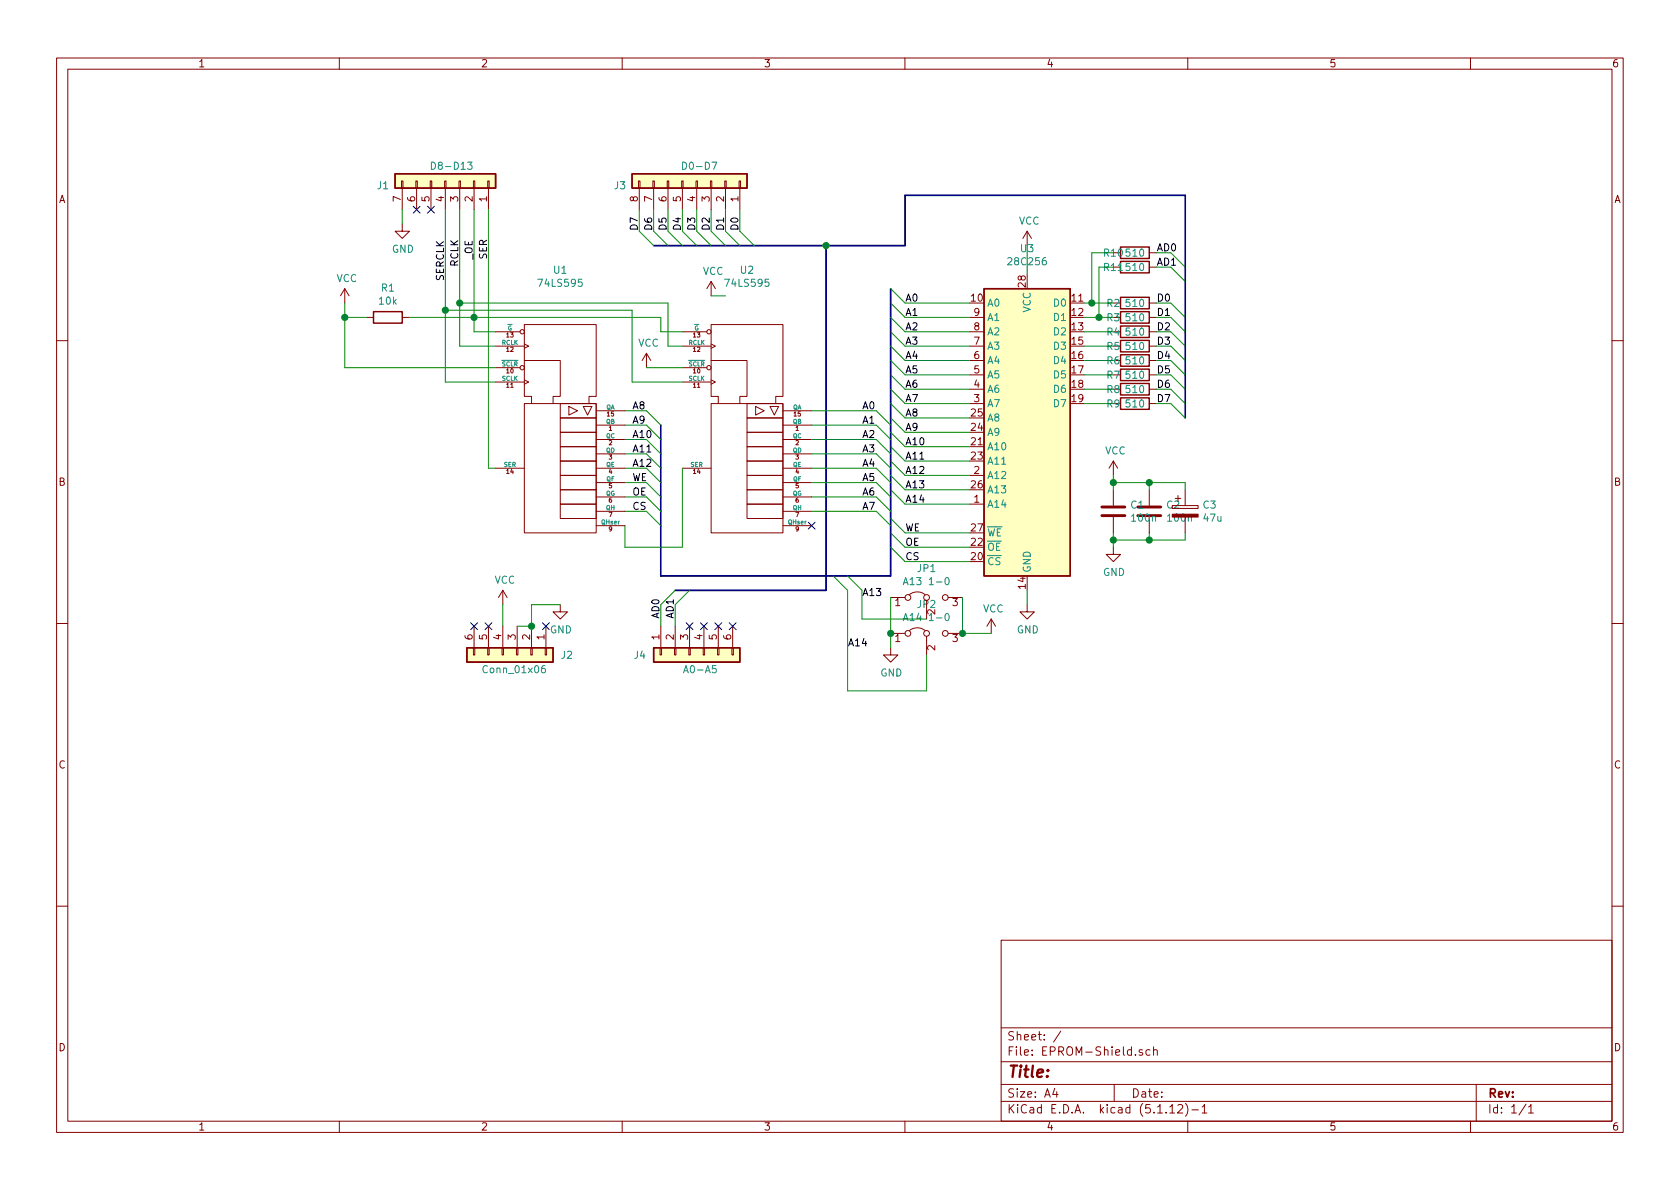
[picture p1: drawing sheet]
<svg xmlns="http://www.w3.org/2000/svg" width="297mm" height="210mm" viewBox="0 0 297 210" stroke-linecap="round" stroke-linejoin="round" font-family="sans-serif">
<g fill="none" stroke="#840000" stroke-width=".18">
<path d="M10 10.3h277v189.9h-277zM12 12.2h273v186.1h-273zM60 10.3v1.9M110 10.3v1.9M160 10.3v1.9M210 10.3v1.9M260 10.3v1.9M71 32h.2v1.3h-.2zM71.1 39.6v1.3h1.3l-1.3 1.3-1.3-1.3h1.3M71.1 33.3v3.8M73.5 32h.3v1.3h-.3zM73.7 33.3v3.8"/>
<path d="M76.1 32h.2v1.3h-.2zM76.2 33.3v3.8M78.6 32h.3v1.3h-.3zM78.7 33.3v3.8M81.2 32h.2v1.3h-.2zM81.3 33.3v3.8M83.7 32h.2v1.3h-.2zM83.8 33.3v3.8M86.2 32h.3v1.3h-.3zM86.4 33.3v3.8M112.9 32h.3v1.3h-.3zM113 33.3v3.8"/>
<path d="M115.4 32h.3v1.3h-.3zM115.6 33.3v3.8M118 32h.2v1.3h-.2zM118.1 33.3v3.8M120.5 32h.3v1.3h-.3zM120.6 33.3v3.8M123.1 32h.2v1.3h-.2zM123.2 33.3v3.8M125.6 32h.3v1.3h-.3zM125.7 33.3v3.8M128.1 32h.3v1.3h-.3zM128.3 33.3v3.8"/>
<path d="M130.7 32h.2v1.3h-.2zM130.8 33.3v3.8M61 51l-.8 1.3M61 51v2.6M61 51l.7 1.3M64.8 56.1h1.2M71.1 56.1h1.3M87.6 58.7h4.3M120.6 58.7h4.4M125.7 49.8v2.5M125.7 49.8l-.7 1.2M125.7 49.8l.8 1.2"/>
<path d="M171.4 58.7h2.6M171.4 56.1h2.6M181.6 40.9l-.8 1.3M181.6 40.9v2.5M181.6 40.9l.8 1.3M203.2 47.2h1.3M203.2 44.7h1.3M203.2 58.7h1.3M203.2 56.1h1.3M203.2 53.6h1.3M10 60.2h2M87.6 65h4.3"/>
<path d="M87.6 67.6h5.1M87.6 61.2h5.1M92.7 71.4h12.7v22.8h-12.7zM92.7 63.7h6.4v6.4h-1.3v1.3M92.7 67.2l.8 .4-.8 .3M92.7 60.8l.8 .4-.8 .4M94 71.4v-1.3h-1.3v-12.7h12.7v12.7h-1.3v1.3M99.1 79h6.3v2.5h-6.3zM99.1 76.4h6.3v2.6h-6.3zM99.1 73.9h6.3v2.5h-6.3zM99.1 71.4h6.3v2.5h-6.3zM100.6 71.9l1.5 .7-1.5 .8z"/>
<path d="M103.1 71.9h1.5l-.7 1.5zM105.4 75.2h5.1M105.4 72.6h5.1M105.4 77.7h5.1M114.3 62.5l-.8 1.2M114.3 62.5v2.5M114.3 62.5l.8 1.2M120.6 65h4.4M120.6 67.6h5.1M120.6 61.2h5.1M125.7 71.4h12.7v22.8h-12.7zM125.7 63.7h6.4v6.4h-1.3v1.3"/>
<path d="M125.7 67.2l.8 .4-.8 .3M125.7 60.8l.8 .4-.8 .4M127 71.4v-1.3h-1.3v-12.7h12.7v12.7h-1.2v1.3M132.1 79h6.3v2.5h-6.3zM132.1 76.4h6.3v2.6h-6.3zM132.1 73.9h6.3v2.5h-6.3zM132.1 71.4h6.3v2.5h-6.3zM133.6 71.9l1.5 .7-1.5 .8zM136.1 71.9h1.6l-.8 1.5zM138.4 75.2h5.1M138.4 72.6h5.1M138.4 77.7h5.1"/>
<path d="M171.4 61.2h2.6M171.4 71.4h2.6M171.4 68.8h2.6M171.4 66.3h2.6M171.4 63.7h2.6M203.2 61.2h1.3M203.2 71.4h1.3M203.2 68.8h1.3M203.2 66.3h1.3M203.2 63.7h1.3M285 60.2h2M87.6 82.8h5.1"/>
<path d="M99.1 89.1h6.3v2.6h-6.3zM99.1 86.6h6.3v2.5h-6.3zM99.1 84.1h6.3v2.5h-6.3zM99.1 81.5h6.3v2.6h-6.3zM105.4 82.8h5.1M105.4 80.3h5.1M105.4 85.3h5.1M105.4 87.9h5.1M105.4 90.4h5.1M105.4 93h5.1M120.6 82.8h5.1M132.1 89.1h6.3v2.6h-6.3z"/>
<path d="M132.1 86.6h6.3v2.5h-6.3zM132.1 84.1h6.3v2.5h-6.3zM132.1 81.5h6.3v2.6h-6.3zM138.4 82.8h5.1M138.4 80.3h5.1M138.4 85.3h5.1M138.4 87.9h5.1M138.4 90.4h5.1M138.4 93h5.1M171.4 89.1h2.6M171.4 84.1h2.6M196.8 96.8v1.2h1.3l-1.3 1.3-1.2-1.3h1.2"/>
<path d="M196.8 81.5l-.7 1.3M196.8 81.5v2.6M196.8 86.6v2.8M196.8 91.4v2.8M196.8 81.5l.8 1.3M203.2 86.6v2.8M203.2 91.4v2.8M207.3 89.4h4.5v.5h-4.5zM208.3 87.6v1M209.5 86.6v2.8M209.5 91.4v2.8M10 110.3h2"/>
<path d="M83.7 114.5h.2v1.3h-.2zM83.8 110.7v3.8M86.2 114.5h.3v1.3h-.3zM86.4 110.7v3.8M88.8 114.5h.2v1.3h-.2zM88.9 104.4l-.8 1.3M88.9 104.4v2.5M88.9 110.7v3.8M88.9 104.4l.8 1.3M91.3 114.5h.3v1.3h-.3zM91.4 110.7v3.8M93.9 114.5h.2v1.3h-.2z"/>
<path d="M94 110.7v3.8M96.4 114.5h.2v1.3h-.2zM96.5 110.7v3.8M99.1 106.9v1.3h1.2l-1.2 1.3-1.3-1.3h1.3M116.7 114.5h.3v1.3h-.3zM116.8 110.7v3.8M119.3 114.5h.2v1.3h-.2zM119.4 110.7v3.8M121.8 114.5h.2v1.3h-.2zM121.9 110.7v3.8M124.3 114.5h.3v1.3h-.3zM124.5 110.7v3.8"/>
<path d="M126.9 114.5h.2v1.3h-.2zM127 110.7v3.8M129.4 114.5h.3v1.3h-.3zM129.5 110.7v3.8M157.5 114.5v1.3h1.2l-1.2 1.3-1.3-1.3h1.3M157.5 112h2.5M157.5 105.7h2.5M160.8 111.5a2.26 2.26 0 0 1 2.8 0M160.8 105.2a2.26 2.26 0 0 1 2.8 0M163.8 106.9v2.6M163.8 112.5v3.3M167.6 112h2.6"/>
<path d="M167.6 105.7h2.6M175.3 109.5l-.8 1.2M175.3 109.5v2.5M175.3 109.5l.7 1.2M181.6 106.9v1.3h1.3l-1.3 1.3-1.3-1.3h1.3M285 110.3h2M10 160.2h2M177 166.3h108v32h-108zM285 160.2h2M60 198.3v1.9M110 198.3v1.9M160 198.3v1.9"/>
<path d="M177 194.8h108M177 191.8h108M177 187.8h108M177 181.8h108M186.5 192.5l-.4 1h1M186.8 193v1M187.6 182.3l-1.3 2M197 191.8v3M202 185.7a.37 .37 0 0 0-.6 .1l.1 .2 .5 .2 .1 .1-.3 .3-.4-.1M203.3 185.7l-.4-.1-.3 .3 .1 .6 .2 .1 .4-.1M204 185.7a.37 .37 0 0 1 .6 .1v.8M204 185.1v1.5"/>
<path d="M206.8 195.8l.5-.5v1.5M206.8 196.8h.9M208.3 195.5l.2-.2h.3l.2 .2 .1 .3-.9 1h.9M209.6 195.1a1.71 1.71 0 0 1 0 2.3M210 198.3v1.9M210.7 196.3h1.2M212.5 195.8l.5-.5v1.5M212.5 196.8h.9M260 198.3v1.9M261 191.8v6.5M269.8 195.2l-1.2 2M270.3 195.8l.4-.5v1.5"/>
<path d="M270.3 196.8h.8"/>
<circle cx="92.3" cy="58.7" r=".38"/>
<circle cx="125.3" cy="58.7" r=".38"/>
<circle cx="92.3" cy="65" r=".38"/>
<circle cx="125.3" cy="65" r=".38"/>
<circle cx="160.5" cy="105.7" r=".51"/>
<circle cx="160.5" cy="112" r=".51"/>
<circle cx="163.8" cy="105.7" r=".51"/>
<circle cx="163.8" cy="112" r=".51"/>
<circle cx="167.1" cy="112" r=".51"/>
<circle cx="167.1" cy="105.7" r=".51"/>
</g>
<g fill="none" stroke="#840000" stroke-width=".25">
<path d="M69.8 30.7h17.8v2.6h-17.8zM111.8 30.7h20.3v2.6h-20.3zM66 55.1h5.1v2h-5.1zM174 51h15.2v50.8h-15.2zM198.1 46.2h5.1v2.1h-5.1zM198.1 43.7h5.1v2h-5.1zM198.1 52.6h5.1v2h-5.1zM198.1 55.1h5.1v2h-5.1zM198.1 57.7h5.1v2h-5.1zM198.1 70.4h5.1v2h-5.1zM198.1 67.8h5.1v2h-5.1zM198.1 60.2h5.1v2h-5.1z"/>
<path d="M198.1 62.7h5.1v2.1h-5.1zM198.1 65.3h5.1v2h-5.1zM82.5 114.5h15.3v2.6h-15.3zM115.6 114.5h15.2v2.6h-15.2z"/>
</g>
<g fill="#ffffc2" stroke="#ffffc2" stroke-width=".18">
<path d="M111.8 30.7h20.3v2.6h-20.3z"/>
<path d="M69.8 30.7h17.8v2.6h-17.8z"/>
<path d="M174 51h15.2v50.8h-15.2z"/>
<path d="M115.6 114.5h15.2v2.6h-15.2z"/>
<path d="M82.5 114.5h15.3v2.6h-15.3z"/>
</g>
<path d="M76.3 28.7a.64 .64 0 0 1 .7 .6 .64 .64 0 0 1-.7 .6zM82.7 28.7h.8l-.4 .5 .3 .1v.6h-.5l-.2-.1M96.3 117.7l-.3 .1a.87 .87 0 0 0 0 1.2l.4-.2v-.5l-.4-.1-.3 .2M159.7 109.7l.4-1.2 .5 1.2M159.7 103.4l.4-1.3 .5 1.3M159.8 109.4h.6M159.8 103h.6M167.2 108.6l.2-.1a.67 .67 0 0 1 .4 .6 .67 .67 0 0 1-.4 .6l-.3-.2v-.2zM167.2 102.3l.2-.2a.67 .67 0 0 1 .4 .7 .67 .67 0 0 1-.4 .6l-.3-.2v-.3z" fill="none" stroke="#008484" stroke-width=".18"/>
<path d="M194.8 91.2h4.1M194.8 89.7h4.1M201.2 91.2h4M201.2 89.7h4" fill="none" stroke="#840000" stroke-width=".51"/>
<path d="M207.3 90.9h4.5v.5h-4.5z" fill="#840000" stroke="#840000" stroke-width=".18"/>
<path d="M115.6 43.4h44.4v-8.9h49.5v39.4M146 43.4v61h-26.6M157.5 51v50.8h-40.7v-26.6" fill="none" stroke="#000084" stroke-width=".3"/>
<g fill="none" stroke="#008400" stroke-width=".18">
<path d="M71.1 37.1v2.5M78.7 37.1v30.5h8.9M81.3 37.1v24.1h6.3M83.8 37.1v21.6h3.8M86.4 37.1v45.7h1.2M113 37.1v3.8l2.6 2.5M115.6 37.1v3.8l2.5 2.5M118.1 37.1v3.8l2.5 2.5M120.6 37.1v3.8l2.6 2.5M123.2 37.1v3.8l2.5 2.5M125.7 37.1v3.8l2.6 2.5M128.3 37.1v3.8l2.5 2.5"/>
<path d="M130.8 37.1v3.8l2.5 2.5M61 56.1h3.8M61 53.6v11.4h26.6M72.4 56.1h44.4v2.6h3.8M78.7 54.9h33.1v12.7h8.8M81.3 53.6h36.8v7.6h2.5M125.7 52.3h2.6M157.5 58.7l2.5 2.5h11.4M157.5 53.6l2.5 2.5h11.4M157.5 56.1l2.5 2.6h11.4M157.5 51l2.5 2.6h11.4M181.6 43.4v5.1"/>
<path d="M191.8 56.1h5M191.8 58.7h5M191.8 53.6h5M196.8 47.2h-2.5v8.9M196.8 44.7h-3.8v8.9M204.5 56.1h2.5l2.5 2.6M207 53.6l2.5 2.5M207 44.7l2.5 2.5M207 47.2l2.5 2.6M207 58.7l2.5 2.5M110.5 72.6h3.8l2.5 2.6M110.5 75.2h3.8l2.5 2.5"/>
<path d="M110.5 77.7h3.8l2.5 2.6M114.3 65h6.3M143.5 72.6h11.4l2.6 2.6M143.5 75.2h11.4l2.6 2.5M143.5 77.7h11.4l2.6 2.6M157.5 79l2.5 2.5h11.4M157.5 68.8l2.5 2.6h11.4M157.5 66.3l2.5 2.5h11.4M157.5 76.4l2.5 2.6h11.4M157.5 73.9l2.5 2.5h11.4M157.5 71.4l2.5 2.5h11.4M157.5 63.7l2.5 2.6h11.4"/>
<path d="M157.5 61.2l2.5 2.5h11.4M191.8 71.4h5M191.8 68.8h5M191.8 66.3h5M191.8 63.7h5M191.8 61.2h5M207 63.7l2.5 2.6M207 66.3l2.5 2.5M207 68.8l2.5 2.6M207 71.4l2.5 2.5M207 61.2l2.5 2.5M110.5 90.4h3.8l2.5 2.6"/>
<path d="M110.5 87.9h3.8l2.5 2.5M110.5 85.3h3.8l2.5 2.6M110.5 82.8h3.8l2.5 2.5M110.5 80.3h3.8l2.5 2.5M120.6 82.8v14h-10.1v-3.8M143.5 90.4h11.4l2.6 2.6M143.5 87.9h11.4l2.6 2.5M143.5 85.3h11.4l2.6 2.6M143.5 82.8h11.4l2.6 2.5M143.5 80.3h11.4l2.6 2.5M157.5 91.7l2.5 2.5h11.4M157.5 94.2l2.5 2.6h11.4"/>
<path d="M157.5 96.8l2.5 2.5h11.4M157.5 81.5l2.5 2.6h11.4M157.5 84.1l2.5 2.5h11.4M157.5 86.6l2.5 2.5h11.4M196.8 85.3h12.7v1.3M196.8 84.1v2.5M196.8 94.2v2.6M203.2 85.3v1.3M203.2 94.2v1.3M209.5 94.2v1.3h-12.7M88.9 106.9v3.8M99.1 106.9h-5.1v3.8h-2.6"/>
<path d="M119.4 104.4l-2.6 2.5v3.8M121.9 104.4l-2.5 2.5v3.8M147.3 101.8l2.6 2.6v17.8h13.9v-6.4M149.9 101.8l2.5 2.6v5.1h11.4M157.5 105.7v8.8M170.2 105.7v6.3h5.1M181.6 104.4v2.5"/>
</g>
<g fill="#008400" stroke="#008400" stroke-width=".25">
<circle cx="94" cy="110.7" r=".51"/>
<circle cx="146.1" cy="43.4" r=".51"/>
<circle cx="81.3" cy="53.6" r=".51"/>
<circle cx="157.5" cy="112" r=".51"/>
<circle cx="170.2" cy="112" r=".51"/>
<circle cx="193" cy="53.6" r=".51"/>
<circle cx="78.7" cy="54.9" r=".51"/>
<circle cx="83.8" cy="56.1" r=".51"/>
<circle cx="203.2" cy="95.5" r=".51"/>
<circle cx="61" cy="56.1" r=".51"/>
<circle cx="196.9" cy="95.5" r=".51"/>
<circle cx="203.2" cy="85.3" r=".51"/>
<circle cx="194.3" cy="56.1" r=".51"/>
<circle cx="196.9" cy="85.3" r=".51"/>
</g>
<g fill="none" stroke="#000084" stroke-width=".18">
<path d="M73.1 36.5l1.2 1.2M74.3 36.5l-1.2 1.2M75.6 36.5l1.2 1.2M76.8 36.5l-1.2 1.2M142.9 92.3l1.2 1.3M144.1 92.3l-1.2 1.3M83.2 110.1l1.2 1.2M84.4 110.1l-1.2 1.2M85.8 110.1l1.2 1.2M87 110.1l-1.2 1.2M95.9 110.1l1.2 1.2M97.1 110.1l-1.2 1.2"/>
<path d="M121.3 110.1l1.2 1.2M122.5 110.1l-1.2 1.2M123.9 110.1l1.2 1.2M125.1 110.1l-1.2 1.2M126.4 110.1l1.2 1.2M127.6 110.1l-1.2 1.2M128.9 110.1l1.2 1.2M130.1 110.1l-1.2 1.2"/>
</g>
<text font-size="2.8" fill="#840000" x="178" y="190.5">Title:</text>
<g font-size="2.1" fill="#840000">
<text x="178" y="184">Sheet: /</text>
<text x="178" y="186.7">File: EPROM-Shield.sch</text>
<text x="178" y="196.9">KiCad E.D.A. kicad (5.1.12)-1</text>
<text x="178" y="194.1">Size: A4</text>
<text x="200" y="194.1">Date:</text>
<text x="263" y="194.1">Rev:</text>
<text x="263" y="196.9">Id: 1/1</text>
</g>
<g font-size="1.8" fill="#840000">
<text x="35" y="11.9">1</text>
<text x="85" y="11.9">2</text>
<text x="135" y="11.9">3</text>
<text x="185" y="11.9">4</text>
<text x="235" y="11.9">5</text>
<text x="285" y="11.9">6</text>
<text x="10.4" y="35.9">A</text>
<text x="70.9" y="35.7" transform="rotate(-90 70.9 35.7)">7</text>
<text x="73.4" y="35.7" transform="rotate(-90 73.4 35.7)">6</text>
<text x="75.9" y="35.7" transform="rotate(-90 75.9 35.7)">5</text>
<text x="78.5" y="35.7" transform="rotate(-90 78.5 35.7)">4</text>
<text x="81" y="35.7" transform="rotate(-90 81 35.7)">3</text>
<text x="83.6" y="35.7" transform="rotate(-90 83.6 35.7)">2</text>
<text x="86.1" y="35.7" transform="rotate(-90 86.1 35.7)">1</text>
<text x="112.8" y="35.7" transform="rotate(-90 112.8 35.7)">8</text>
<text x="115.3" y="35.7" transform="rotate(-90 115.3 35.7)">7</text>
<text x="117.9" y="35.7" transform="rotate(-90 117.9 35.7)">6</text>
<text x="120.4" y="35.7" transform="rotate(-90 120.4 35.7)">5</text>
<text x="122.9" y="35.7" transform="rotate(-90 122.9 35.7)">4</text>
<text x="125.5" y="35.7" transform="rotate(-90 125.5 35.7)">3</text>
<text x="128" y="35.7" transform="rotate(-90 128 35.7)">2</text>
<text x="130.6" y="35.7" transform="rotate(-90 130.6 35.7)">1</text>
<text x="285.4" y="35.9">A</text>
<text x="171.8" y="53.3">10</text>
<text x="181.4" y="50.7" transform="rotate(-90 181.4 50.7)">28</text>
<text x="189.5" y="53.3">11</text>
<text x="172.2" y="58.4">8</text>
<text x="172.2" y="55.9">9</text>
<text x="189.5" y="55.9">12</text>
<text x="189.5" y="58.4">13</text>
<text x="172.2" y="63.5">6</text>
<text x="172.2" y="61">7</text>
<text x="189.5" y="61">15</text>
<text x="189.5" y="63.5">16</text>
<text x="172.2" y="71.1">3</text>
<text x="172.2" y="68.6">4</text>
<text x="172.2" y="66">5</text>
<text x="189.5" y="66">17</text>
<text x="189.5" y="68.6">18</text>
<text x="189.5" y="71.1">19</text>
<text x="171.8" y="76.2">24</text>
<text x="171.8" y="73.7">25</text>
<text x="171.8" y="78.7">21</text>
<text x="171.8" y="81.3">23</text>
<text x="172.2" y="83.8">2</text>
<text x="10.4" y="85.9">B</text>
<text x="171.8" y="86.4">26</text>
<text x="172.2" y="88.9">1</text>
<text x="206.3" y="89.9">C2</text>
<text x="285.4" y="85.9">B</text>
<text x="171.8" y="94">27</text>
<text x="171.8" y="99.1">20</text>
<text x="171.8" y="96.5">22</text>
<text x="158.3" y="107.2">1</text>
<text x="162.3" y="107.5">JP2</text>
<text x="168.4" y="107.2">3</text>
<text x="181.4" y="104.1" transform="rotate(-90 181.4 104.1)">14</text>
<text x="83.6" y="113.1" transform="rotate(-90 83.6 113.1)">6</text>
<text x="86.1" y="113.1" transform="rotate(-90 86.1 113.1)">5</text>
<text x="88.6" y="113.1" transform="rotate(-90 88.6 113.1)">4</text>
<text x="91.2" y="113.1" transform="rotate(-90 91.2 113.1)">3</text>
<text x="93.7" y="113.1" transform="rotate(-90 93.7 113.1)">2</text>
<text x="96.3" y="113.1" transform="rotate(-90 96.3 113.1)">1</text>
<text x="116.6" y="113.1" transform="rotate(-90 116.6 113.1)">1</text>
<text x="119.1" y="113.1" transform="rotate(-90 119.1 113.1)">2</text>
<text x="121.7" y="113.1" transform="rotate(-90 121.7 113.1)">3</text>
<text x="124.2" y="113.1" transform="rotate(-90 124.2 113.1)">4</text>
<text x="126.7" y="113.1" transform="rotate(-90 126.7 113.1)">5</text>
<text x="129.3" y="113.1" transform="rotate(-90 129.3 113.1)">6</text>
<text x="158.3" y="113.5">1</text>
<text x="165.4" y="108.7" transform="rotate(-90 165.4 108.7)">2</text>
<text x="168.4" y="113.5">3</text>
<text x="165.4" y="115" transform="rotate(-90 165.4 115)">2</text>
<text x="10.4" y="135.9">C</text>
<text x="285.4" y="135.9">C</text>
<text x="10.4" y="185.9">D</text>
<text x="285.4" y="185.9">D</text>
<text x="35" y="199.9">1</text>
<text x="85" y="199.9">2</text>
<text x="135" y="199.9">3</text>
<text x="185" y="199.9">4</text>
<text x="235" y="199.9">5</text>
<text x="285" y="199.9">6</text>
</g>
<g font-size="1.8" fill="#008484">
<text x="66.8" y="33.5">J1</text>
<text x="76.8" y="30">D8-D13</text>
<text x="108.7" y="33.5">J3</text>
<text x="121.1" y="30">D0-D7</text>
<text x="180.1" y="39.7">VCC</text>
<text x="69.3" y="44.7">GND</text>
<text x="178.5" y="46.9">28C256</text>
<text x="180.5" y="44.6">U3</text>
<text x="195.2" y="47.9">R11</text>
<text x="195.2" y="45.4">R10</text>
<text x="199.2" y="47.9">510</text>
<text x="199.2" y="45.4">510</text>
<text x="59.5" y="49.9">VCC</text>
<text x="67.1" y="53.9">10k</text>
<text x="67.5" y="51.6">R1</text>
<text x="95.5" y="50.7">74LS595</text>
<text x="97.9" y="48.4">U1</text>
<text x="124.3" y="48.6">VCC</text>
<text x="128.5" y="50.7">74LS595</text>
<text x="131" y="48.4">U2</text>
<text x="174.5" y="54.2">A0</text>
<text x="174.5" y="59.3">A2</text>
<text x="174.5" y="56.8">A1</text>
<text x="182.2" y="55.3" transform="rotate(-90 182.2 55.3)">VCC</text>
<text x="186.5" y="54.2">D0</text>
<text x="186.5" y="56.8">D1</text>
<text x="186.5" y="59.3">D2</text>
<text x="195.7" y="54.3">R2</text>
<text x="195.7" y="56.8">R3</text>
<text x="195.7" y="59.4">R4</text>
<text x="199.2" y="54.3">510</text>
<text x="199.2" y="56.8">510</text>
<text x="199.2" y="59.4">510</text>
<text x="112.8" y="61.3">VCC</text>
<text x="174.5" y="64.4">A4</text>
<text x="174.5" y="61.8">A3</text>
<text x="186.5" y="61.8">D3</text>
<text x="186.5" y="64.4">D4</text>
<text x="195.7" y="61.9">R5</text>
<text x="195.7" y="64.4">R6</text>
<text x="199.2" y="61.9">510</text>
<text x="199.2" y="64.4">510</text>
<text x="174.5" y="69.5">A6</text>
<text x="174.5" y="66.9">A5</text>
<text x="186.5" y="66.9">D5</text>
<text x="186.5" y="69.5">D6</text>
<text x="195.7" y="69.5">R8</text>
<text x="195.7" y="67">R7</text>
<text x="199.2" y="69.5">510</text>
<text x="199.2" y="67">510</text>
<text x="174.5" y="77.1">A9</text>
<text x="174.5" y="74.5">A8</text>
<text x="174.5" y="72">A7</text>
<text x="186.5" y="72">D7</text>
<text x="195.7" y="72.1">R9</text>
<text x="199.2" y="72.1">510</text>
<text x="174.5" y="79.6">A10</text>
<text x="174.5" y="82.2">A11</text>
<text x="195.4" y="80.4">VCC</text>
<text x="174.5" y="89.8">A14</text>
<text x="174.5" y="84.7">A12</text>
<text x="174.5" y="87.2">A13</text>
<text x="200" y="89.9">C1</text>
<text x="212.8" y="89.9">C3</text>
<text x="174.5" y="94.9">WE</text>
<text x="200.2" y="92.2">100n</text>
<text x="206.6" y="92.2">100n</text>
<text x="212.9" y="92.2">47u</text>
<text x="162.3" y="101.2">JP1</text>
<text x="174.5" y="99.9">CS</text>
<text x="174.5" y="97.4">OE</text>
<text x="182.2" y="101.3" transform="rotate(-90 182.2 101.3)">GND</text>
<text x="195" y="101.8">GND</text>
<text x="87.4" y="103.2">VCC</text>
<text x="160.7" y="103.5">A13 1-0</text>
<text x="97.2" y="112">GND</text>
<text x="160.7" y="109.8">A14 1-0</text>
<text x="173.8" y="108.3">VCC</text>
<text x="179.8" y="112">GND</text>
<text x="85.7" y="119">Conn_01x06</text>
<text x="99.3" y="116.5">J2</text>
<text x="112.2" y="116.5">J4</text>
<text x="121.3" y="119">A0-A5</text>
<text x="155.7" y="119.6">GND</text>
</g>
<g font-size="1.8">
<text x="112.8" y="40.9" transform="rotate(-90 112.8 40.9)">D7</text>
<text x="115.3" y="40.9" transform="rotate(-90 115.3 40.9)">D6</text>
<text x="117.9" y="40.9" transform="rotate(-90 117.9 40.9)">D5</text>
<text x="120.4" y="40.9" transform="rotate(-90 120.4 40.9)">D4</text>
<text x="122.9" y="40.9" transform="rotate(-90 122.9 40.9)">D3</text>
<text x="125.5" y="40.9" transform="rotate(-90 125.5 40.9)">D2</text>
<text x="128" y="40.9" transform="rotate(-90 128 40.9)">D1</text>
<text x="130.6" y="40.9" transform="rotate(-90 130.6 40.9)">D0</text>
<text x="81" y="47.2" transform="rotate(-90 81 47.2)">RCLK</text>
<text x="83.6" y="46" transform="rotate(-90 83.6 46)">_OE</text>
<text x="86.1" y="46" transform="rotate(-90 86.1 46)">SER</text>
<text x="204.5" y="44.4">AD0</text>
<text x="204.5" y="47">AD1</text>
<text x="78.5" y="49.8" transform="rotate(-90 78.5 49.8)">SERCLK</text>
<text x="160" y="53.3">A0</text>
<text x="204.5" y="53.3">D0</text>
<text x="160" y="55.9">A1</text>
<text x="160" y="58.4">A2</text>
<text x="204.5" y="55.9">D1</text>
<text x="204.5" y="58.4">D2</text>
<text x="160" y="61">A3</text>
<text x="160" y="63.5">A4</text>
<text x="204.5" y="61">D3</text>
<text x="204.5" y="63.5">D4</text>
<text x="160" y="66">A5</text>
<text x="160" y="68.6">A6</text>
<text x="160" y="71.1">A7</text>
<text x="204.5" y="71.1">D7</text>
<text x="204.5" y="66">D5</text>
<text x="204.5" y="68.6">D6</text>
<text x="111.8" y="72.4">A8</text>
<text x="111.8" y="74.9">A9</text>
<text x="111.8" y="77.5">A10</text>
<text x="152.4" y="72.4">A0</text>
<text x="152.4" y="74.9">A1</text>
<text x="152.4" y="77.5">A2</text>
<text x="160" y="76.2">A9</text>
<text x="160" y="73.7">A8</text>
<text x="111.8" y="80">A11</text>
<text x="111.8" y="82.5">A12</text>
<text x="152.4" y="80">A3</text>
<text x="152.4" y="82.5">A4</text>
<text x="160" y="83.8">A12</text>
<text x="160" y="81.3">A11</text>
<text x="160" y="78.7">A10</text>
<text x="111.8" y="85.1">WE</text>
<text x="111.8" y="87.6">OE</text>
<text x="152.4" y="85.1">A5</text>
<text x="152.4" y="87.6">A6</text>
<text x="160" y="88.9">A14</text>
<text x="160" y="86.4">A13</text>
<text x="111.8" y="90.2">CS</text>
<text x="152.4" y="90.2">A7</text>
<text x="160" y="94">WE</text>
<text x="160" y="96.5">OE</text>
<text x="160" y="99.1">CS</text>
<text x="152.4" y="105.4">A13</text>
<text x="116.6" y="109.5" transform="rotate(-90 116.6 109.5)">AD0</text>
<text x="119.1" y="109.5" transform="rotate(-90 119.1 109.5)">AD1</text>
<text x="149.9" y="114.3">A14</text>
</g>
<g font-size="1.1" fill="#840000">
<text x="89.6" y="59.7">13</text>
<text x="122.6" y="59.7">13</text>
<text x="89.6" y="62.2">12</text>
<text x="122.6" y="62.2">12</text>
<text x="89.6" y="66">10</text>
<text x="89.6" y="68.5">11</text>
<text x="122.6" y="66">10</text>
<text x="122.6" y="68.5">11</text>
<text x="107.4" y="73.6">15</text>
<text x="107.7" y="76.2">1</text>
<text x="140.4" y="73.6">15</text>
<text x="140.7" y="76.2">1</text>
<text x="89.6" y="83.8">14</text>
<text x="107.7" y="78.7">2</text>
<text x="107.7" y="81.2">3</text>
<text x="107.7" y="83.8">4</text>
<text x="122.6" y="83.8">14</text>
<text x="140.7" y="78.7">2</text>
<text x="140.7" y="81.2">3</text>
<text x="140.7" y="83.8">4</text>
<text x="107.7" y="86.3">5</text>
<text x="107.7" y="88.9">6</text>
<text x="140.7" y="86.3">5</text>
<text x="140.7" y="88.9">6</text>
<text x="107.7" y="91.4">7</text>
<text x="107.7" y="93.9">9</text>
<text x="140.7" y="91.4">7</text>
<text x="140.7" y="93.9">9</text>
</g>
<g font-size="1.1" fill="#008484">
<text x="89.8" y="58.4">G</text>
<text x="122.8" y="58.4">G</text>
<text x="88.7" y="61">RCLK</text>
<text x="88.7" y="64.8">SCLR</text>
<text x="121.7" y="61">RCLK</text>
<text x="121.7" y="64.8">SCLR</text>
<text x="88.7" y="67.3">SCLK</text>
<text x="121.7" y="67.3">SCLK</text>
<text x="107.2" y="74.9">QB</text>
<text x="107.2" y="72.4">QA</text>
<text x="107.2" y="77.5">QC</text>
<text x="140.2" y="74.9">QB</text>
<text x="140.2" y="72.4">QA</text>
<text x="140.2" y="77.5">QC</text>
<text x="89.1" y="82.6">SER</text>
<text x="107.2" y="80">QD</text>
<text x="107.2" y="82.6">QE</text>
<text x="122.1" y="82.6">SER</text>
<text x="140.2" y="80">QD</text>
<text x="140.2" y="82.6">QE</text>
<text x="107.1" y="87.6">QG</text>
<text x="107.2" y="85.1">QF</text>
<text x="140.2" y="87.6">QG</text>
<text x="140.2" y="85.1">QF</text>
<text x="106.4" y="92.7">QHser</text>
<text x="107.2" y="90.2">QH</text>
<text x="139.4" y="92.7">QHser</text>
<text x="140.2" y="90.2">QH</text>
</g>
</svg>
